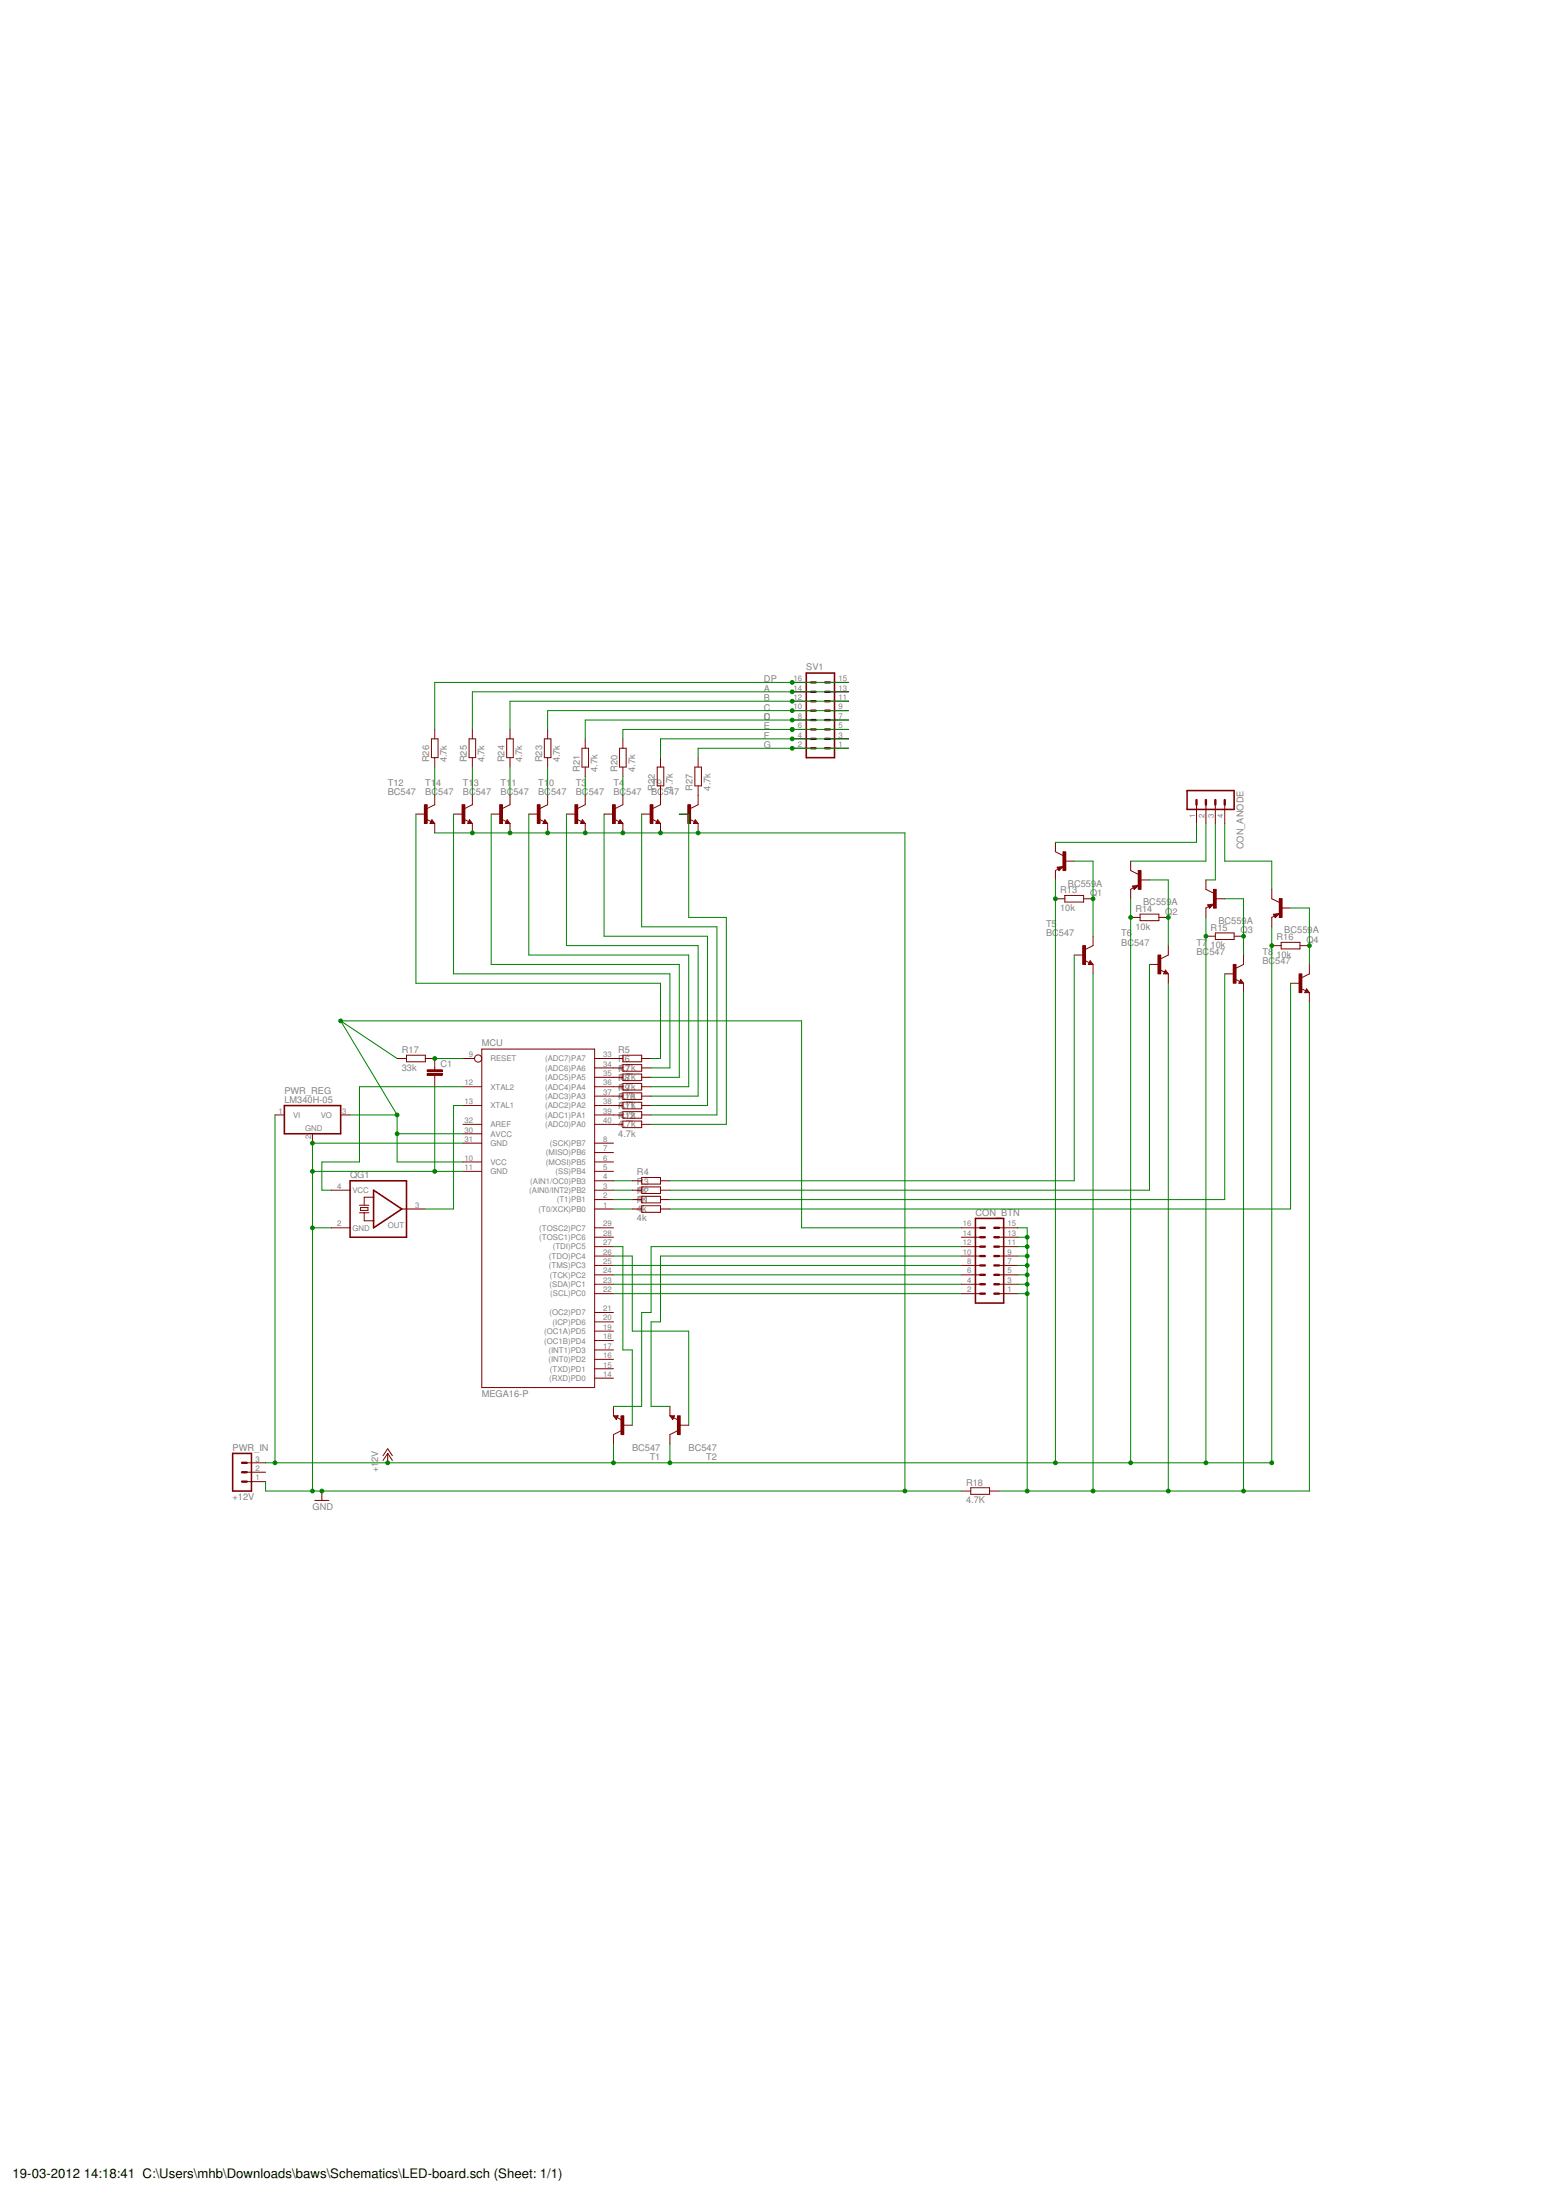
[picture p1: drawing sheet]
<svg xmlns="http://www.w3.org/2000/svg" width="420mm" height="594mm" viewBox="0 0 420 594" stroke-linecap="round" stroke-linejoin="round" font-family="sans-serif">
<g fill="none" stroke="#800000" stroke-width=".27">
<path d="M292.9 259.3l1.2 .7M294.4 259.4l.7 1h-1.2zM294.4 259.9l.1 .3h-.4l.3-.5 .5 .6h-.8M295.1 255.4l-2 1M125 285.8h3.1M125 293.5h5.1M125 298.5h5.1M130.1 283.3h30.5v91.4h-30.5zM160.6 285.8h5.1M160.6 288.4h5.1M160.6 290.9h5.1M160.6 293.5h5.1"/>
<path d="M160.6 296h5.1M160.6 298.5h5.1M74.3 301.1h2.5M84.4 306.2v2.5M92 301.1h2.5M125 303.6h5.1M125 308.7h5.1M125 313.8h5.1M125 316.3h5.1M125 306.2h5.1M160.6 301.1h5.1M160.6 303.6h5.1"/>
<path d="M160.6 308.7h5.1M160.6 311.2h5.1M160.6 313.8h5.1M160.6 316.3h5.1M160.6 318.9h5.1M160.6 321.4h5.1M160.6 323.9h5.1M160.6 326.5h5.1M160.6 331.6h5.1M160.6 334.1h5.1M160.6 336.6h5.1M160.6 339.2h5.1"/>
<path d="M160.6 341.7h5.1M160.6 344.3h5.1M160.6 346.8h5.1M160.6 349.3h5.1M160.6 359.5h5.1M160.6 357h5.1M160.6 354.4h5.1M160.6 372.2h5.1M160.6 369.6h5.1M160.6 367.1h5.1M160.6 364.5h5.1M160.6 362h5.1"/>
<path d="M103.4 393.1l1.3-1.9 1.3 1.9M104.7 392.5l1.3 1.9M104.7 392.5l-1.3 1.9M104.7 392.5v2.5M85 405.2h3.8M86.9 402.6v2.6"/>
<circle cx="129.1" cy="285.8" r=".98"/>
</g>
<path d="M76.8 298.5h15.2v7.7h-15.2z" fill="none" stroke="#800000" stroke-width=".42"/>
<path d="M292.4 255.4h.7v5h-.7z" fill-rule="evenodd" fill="#800000"/>
<path d="M290.1 257.9h2.5M292.4 255.4h.7v5h-.7zM295.1 252.8v2.6M315.5 257.9l-2.1 1M295.1 260.4v2.6M313.2 261.9l1.3 .6M314.7 262l.8 1h-1.3zM314.7 262.5l.1 .2h-.3l.2-.5 .5 .6h-.7" fill="none" stroke="#800000" stroke-width=".27"/>
<path d="M312.7 257.9h.7v5.1h-.7z" fill-rule="evenodd" fill="#800000"/>
<path d="M312.7 257.9h.7v5.1h-.7zM315.5 255.4v2.5M310.4 260.4h2.5M315.5 263v2.5M333.5 264.4l1.3 .6M335 264.5l.8 1h-1.3zM335 265l.2 .3h-.4l.2-.5 .5 .6h-.7M335.8 260.4l-2 1.1" fill="none" stroke="#800000" stroke-width=".27"/>
<path d="M333 260.4h.8v5.1h-.8z" fill-rule="evenodd" fill="#800000"/>
<path d="M335.8 257.9v2.5M330.7 263h2.5M333 260.4h.8v5.1h-.8zM335.8 265.5v2.6M351.3 267l1.3 .5M352.8 267l.8 1.1h-1.3zM352.8 267.5l.1 .3h-.3l.2-.5 .5 .6h-.7M353.6 263l-2.1 1" fill="none" stroke="#800000" stroke-width=".27"/>
<path d="M350.8 263h.7v5.1h-.7z" fill-rule="evenodd" fill="#800000"/>
<g fill="none" stroke="#800000" stroke-width=".27">
<path d="M323.1 217.3v5.1M325.6 217.3v5.1M328.2 217.3v5.1M330.7 217.3v5.1M285 230l2 1M285.5 234.2l1.5-.2-1 1.1zM285.6 234.3l.4 .6 .8-.7-1.1 .1 .3 .4 .4-.3h-.4M285.7 234.7l-.7 .4M285 242.7h2.5M287.5 241.8h5.1v1.8h-5.1zM292.6 242.7h2.5M305.3 247.7h2.5"/>
<path d="M307.8 246.8h5.1v1.8h-5.1zM312.9 247.7h2.6M325.6 252.8h2.6M328.2 251.9h5v1.8h-5zM333.2 252.8h2.6M343.4 255.4h2.5M345.9 254.5h5.1v1.7h-5.1zM351 255.4h2.6M348.5 265.5h2.5M350.8 263h.7v5.1h-.7zM353.6 260.4v2.6M353.6 268.1v2.5"/>
<path d="M107.2 285.8h2.6M109.8 284.9h5.1v1.8h-5.1zM114.9 285.8h2.5M170.7 318.9h2.6M173.3 318h5.1v1.7h-5.1zM178.4 318.9h2.5M170.7 326.5h2.6M170.7 323.9h2.6M170.7 321.4h2.6M173.3 325.6h5.1v1.8h-5.1zM173.3 320.5h5.1v1.8h-5.1zM173.3 323h5.1v1.8h-5.1z"/>
<path d="M178.4 326.5h2.5M178.4 323.9h2.5M178.4 321.4h2.5M259.6 339.2h5.1M259.6 336.6h5.1M259.6 334.1h5.1M259.6 331.6h5.1M269.7 339.2h5.1M269.7 336.6h5.1M269.7 334.1h5.1M269.7 331.6h5.1M259.6 349.3h5.1"/>
<path d="M259.6 346.8h5.1M259.6 344.3h5.1M259.6 341.7h5.1M269.7 349.3h5.1M269.7 346.8h5.1M269.7 344.3h5.1M269.7 341.7h5.1M66.6 397.6h5.1M66.6 395h5.1M66.6 400.1h5.1"/>
</g>
<path d="M320.5 213.5h12.7v5.1h-12.7zM263.4 329h7.6v22.9h-7.6zM62.8 392.5h5.1v10.1h-5.1z" fill="none" stroke="#800000" stroke-width=".42"/>
<g fill="none" stroke="#800000" stroke-width=".63">
<path d="M323.1 216v1.3M325.6 216v1.3M328.2 216v1.3M330.7 216v1.3M264.7 339.2h1.2M264.7 331.6h1.2M264.7 334.1h1.2M264.7 336.6h1.2M268.5 339.2h1.2M268.5 331.6h1.2M268.5 334.1h1.2M268.5 336.6h1.2"/>
<path d="M264.7 344.3h1.2M264.7 346.8h1.2M264.7 349.3h1.2M264.7 341.7h1.2M268.5 344.3h1.2M268.5 346.8h1.2M268.5 349.3h1.2M268.5 341.7h1.2M65.4 395h1.2M65.4 397.6h1.2M65.4 400.1h1.2"/>
</g>
<path d="M287 230h.8v5.1h-.8z" fill-rule="evenodd" fill="#800000"/>
<path d="M285 227.5v2.5M285 235.1v2.5M287 230h.8v5.1h-.8zM287.5 232.5h2.6M305.3 235.1l2 1M305.8 239.3l1.5-.2-1 1.1zM305.9 239.4l.4 .6 .8-.7-1 .1 .2 .4 .4-.3h-.4M306 239.7l-.7 .5" fill="none" stroke="#800000" stroke-width=".27"/>
<path d="M307.3 235.1h.8v5.1h-.8z" fill-rule="evenodd" fill="#800000"/>
<path d="M305.3 232.5v2.6M307.3 235.1h.8v5.1h-.8zM307.8 237.6h2.6M305.3 240.2v2.5M325.6 240.2l2.1 1M326.1 244.3l1.6-.2-1.1 1.2zM326.3 244.4l.3 .7 .8-.8-1 .1 .2 .4 .4-.2h-.4M326.3 244.8l-.7 .4" fill="none" stroke="#800000" stroke-width=".27"/>
<path d="M327.7 240.2h.7v5h-.7z" fill-rule="evenodd" fill="#800000"/>
<path d="M325.6 237.6v2.6M325.6 245.2v2.5M327.7 240.2h.7v5h-.7zM328.2 242.7h2.5M343.4 242.7l2 1M343.8 246.9l1.6-.2-1.1 1.1zM344 247l.4 .6 .8-.8-1 .2 .2 .4 .4-.3h-.4M344.1 247.4l-.7 .3" fill="none" stroke="#800000" stroke-width=".27"/>
<path d="M345.4 242.7h.8v5h-.8z" fill-rule="evenodd" fill="#800000"/>
<path d="M343.4 240.2v2.5M343.4 247.7v2.6M345.4 242.7h.8v5h-.8zM345.9 245.2h2.6M117.4 288.4v.5M117.4 290.4v.5" fill="none" stroke="#800000" stroke-width=".27"/>
<path d="M115.4 289.9h4v.5h-4z" fill-rule="evenodd" fill="#800000"/>
<path d="M115.4 289.9h4v.5h-4z" fill="none" stroke="#800000" stroke-width=".27"/>
<path d="M115.4 288.9h4v.5h-4z" fill-rule="evenodd" fill="#800000"/>
<g fill="none" stroke="#800000" stroke-width=".27">
<path d="M213.9 199.5h5.1M213.9 197h5.1M213.9 194.4h5.1M213.9 191.9h5.1M213.9 189.4h5.1M213.9 186.8h5.1M213.9 184.3h5.1M224.1 199.5h5.1M224.1 197h5.1M224.1 194.4h5.1M224.1 191.9h5.1M224.1 189.4h5.1"/>
<path d="M224.1 186.8h5.1M224.1 184.3h5.1M213.9 202.1h5.1M224.1 202.1h5.1M115.4 288.9h4v.5h-4zM117.4 285.8v2.6M117.4 290.9v2.6M89.5 331.6h5M89.5 321.4h5M97.1 327.5h2.5M97.1 325.5h2.5M97.3 326.1h2.1v.8h-2.1z"/>
<path d="M98.3 327.5v2.1h2.6M100.9 323.3h-2.6v2.2M108.5 326.5h6.4M165.7 382.3h1.2l-.5 1zM166.7 382.8l1.2 .7M166.7 382.4h-.8l.5 .7 .3-.5h-.4l.1 .2M167.7 386.4l-2 1"/>
</g>
<path d="M217.7 181.7h7.6v22.9h-7.6zM94.5 318.9h15.3v15.2h-15.3zM100.9 321.4l7.6 5.1-7.6 5.1z" fill="none" stroke="#800000" stroke-width=".42"/>
<g fill="none" stroke="#800000" stroke-width=".63">
<path d="M219 197h1.3M219 199.5h1.3M219 191.9h1.3M219 194.4h1.3M219 184.3h1.3M219 186.8h1.3M219 189.4h1.3M222.8 197h1.3M222.8 199.5h1.3M222.8 191.9h1.3M222.8 194.4h1.3M222.8 184.3h1.3"/>
<path d="M222.8 186.8h1.3M222.8 189.4h1.3M219 202.1h1.3M222.8 202.1h1.3"/>
</g>
<path d="M167.7 382.3h.7v5.1h-.7z" fill-rule="evenodd" fill="#800000"/>
<path d="M165.7 379.8v2.5M165.7 387.4v2.5M167.7 382.3h.7v5.1h-.7zM168.2 384.9h2.5M180.9 382.3h1.3l-.5 1zM181.9 382.8l1.2 .7M181.9 382.4h-.8l.6 .7 .2-.5h-.4l.2 .2M182.9 386.4l-2 1" fill="none" stroke="#800000" stroke-width=".27"/>
<path d="M182.9 382.3h.8v5.1h-.8z" fill-rule="evenodd" fill="#800000"/>
<path d="M168.2 217.3l-2 1M165.9 221.2l1.3 .7M167.4 221.4l.8 1h-1.3zM167.4 221.9l.2 .2h-.4l.2-.5 .5 .6h-.7M180.9 379.8v2.5M180.9 387.4v2.5M182.9 382.3h.8v5.1h-.8zM183.4 384.9h2.6M259.6 402.6h2.5M262.1 401.7h5.1v1.8h-5.1zM267.2 402.6h2.5" fill="none" stroke="#800000" stroke-width=".27"/>
<path d="M165.4 217.3h.8v5.1h-.8z" fill-rule="evenodd" fill="#800000"/>
<path d="M163.1 219.8h2.6M165.4 217.3h.8v5.1h-.8zM168.2 214.8v2.5M178.4 217.3l-2.1 1M168.2 222.4v2.5M176.1 221.2l1.2 .7M177.6 221.4l.8 1h-1.3zM177.6 221.9l.1 .2h-.4l.3-.5 .5 .6h-.8" fill="none" stroke="#800000" stroke-width=".27"/>
<path d="M175.6 217.3h.7v5.1h-.7z" fill-rule="evenodd" fill="#800000"/>
<path d="M173.3 219.8h2.5M175.6 217.3h.7v5.1h-.7zM178.4 214.8v2.5M188.5 217.3l-2 1M178.4 222.4v2.5M186.3 221.2l1.2 .7M187.7 221.4l.8 1h-1.3zM187.7 221.9l.2 .2h-.4l.2-.5 .6 .6h-.8" fill="none" stroke="#800000" stroke-width=".27"/>
<path d="M185.7 217.3h.8v5.1h-.8z" fill-rule="evenodd" fill="#800000"/>
<path d="M158 217.3l-2 1M183.4 219.8h2.6M185.7 217.3h.8v5.1h-.8zM188.5 214.8v2.5M155.8 221.2l1.2 .7M157.3 221.4l.7 1h-1.2zM157.3 221.9l.1 .2h-.4l.3-.5 .5 .6h-.8M188.5 222.4v2.5" fill="none" stroke="#800000" stroke-width=".27"/>
<path d="M155.2 217.3h.8v5.1h-.8z" fill-rule="evenodd" fill="#800000"/>
<path d="M147.9 217.3l-2.1 1M153 219.8h2.5M155.2 217.3h.8v5.1h-.8zM158 214.8v2.5M145.6 221.2l1.3 .7M147.1 221.4l.8 1h-1.3zM147.1 221.9l.1 .2h-.3l.2-.5 .5 .6h-.7M158 222.4v2.5" fill="none" stroke="#800000" stroke-width=".27"/>
<path d="M145.1 217.3h.7v5.1h-.7z" fill-rule="evenodd" fill="#800000"/>
<path d="M117.4 217.3l-2 1M142.8 219.8h2.5M145.1 217.3h.7v5.1h-.7zM147.9 214.8v2.5M115.2 221.2l1.2 .7M116.6 221.4l.8 1h-1.3zM116.6 221.9l.2 .2h-.4l.2-.5 .5 .6h-.7M147.9 222.4v2.5" fill="none" stroke="#800000" stroke-width=".27"/>
<path d="M114.6 217.3h.8v5.1h-.8z" fill-rule="evenodd" fill="#800000"/>
<path d="M112.3 219.8h2.6M114.6 217.3h.8v5.1h-.8zM117.4 214.8v2.5M137.7 217.3l-2 1M117.4 222.4v2.5M135.5 221.2l1.2 .7M136.9 221.4l.8 1h-1.3zM136.9 221.9l.2 .2h-.4l.2-.5 .6 .6h-.8" fill="none" stroke="#800000" stroke-width=".27"/>
<path d="M134.9 217.3h.8v5.1h-.8z" fill-rule="evenodd" fill="#800000"/>
<path d="M127.6 217.3l-2.1 1M132.6 219.8h2.6M134.9 217.3h.8v5.1h-.8zM137.7 214.8v2.5M125.3 221.2l1.3 .7M126.8 221.4l.8 1h-1.3zM126.8 221.9l.1 .2h-.4l.3-.5 .5 .6h-.8M137.7 222.4v2.5" fill="none" stroke="#800000" stroke-width=".27"/>
<path d="M124.8 217.3h.7v5.1h-.7z" fill-rule="evenodd" fill="#800000"/>
<g fill="none" stroke="#800000" stroke-width=".27">
<path d="M116.5 199.5h1.8v5.1h-1.8zM117.4 197v2.5M126.7 199.5h1.7v5.1h-1.7zM127.6 197v2.5M136.8 199.5h1.8v5.1h-1.8zM137.7 197v2.5M147 199.5h1.8v5.1h-1.8zM147.9 197v2.5M158 199.5v2.6M168.2 199.5v2.6M117.4 204.6v2.5M122.5 219.8h2.5"/>
<path d="M124.8 217.3h.7v5.1h-.7zM127.6 204.6v2.5M127.6 214.8v2.5M137.7 204.6v2.5M147.9 204.6v2.5M157.1 202.1h1.8v5h-1.8zM158 207.1v2.6M167.3 202.1h1.8v5h-1.8zM168.2 207.1v2.6M177.5 207.1h1.7v5.1h-1.7zM178.4 204.6v2.5M178.4 212.2v2.6"/>
<path d="M187.6 207.1h1.8v5.1h-1.8zM188.5 204.6v2.5M188.5 212.2v2.6M127.6 222.4v2.5M165.7 285.8h2.5M165.7 288.4h2.5M165.7 290.9h2.5M165.7 293.5h2.5M165.7 296h2.5M165.7 298.5h2.5M168.2 284.9h5.1v1.8h-5.1zM168.2 287.5h5.1v1.8h-5.1z"/>
<path d="M168.2 290h5.1v1.8h-5.1zM168.2 292.6h5.1v1.7h-5.1zM168.2 295.1h5.1v1.8h-5.1zM168.2 297.6h5.1v1.8h-5.1zM173.3 285.8h2.5M173.3 288.4h2.5M173.3 290.9h2.5M173.3 293.5h2.5M173.3 296h2.5M173.3 298.5h2.5M165.7 301.1h2.5M165.7 303.6h2.5"/>
<path d="M168.2 300.2h5.1v1.8h-5.1zM168.2 302.7h5.1v1.8h-5.1zM173.3 301.1h2.5M173.3 303.6h2.5"/>
</g>
<path d="M213.9 184.3h15.3" fill="none" stroke="#008000" stroke-width=".27"/>
<circle cx="213.9" cy="184.3" r=".51" fill="#008000"/>
<g fill="none" stroke="#008000" stroke-width=".27">
<path d="M213.9 184.3h-96.5v12.7M213.9 189.4h15.3"/>
<circle cx="213.9" cy="184.3" r=".51"/>
</g>
<circle cx="213.9" cy="189.4" r=".51" fill="#008000"/>
<g fill="none" stroke="#008000" stroke-width=".27">
<path d="M213.9 189.4h-76.2v7.6M213.9 186.8h15.3"/>
<circle cx="213.9" cy="189.4" r=".51"/>
</g>
<circle cx="213.9" cy="186.8" r=".51" fill="#008000"/>
<g fill="none" stroke="#008000" stroke-width=".27">
<path d="M213.9 186.8h-86.3v10.2M213.9 191.9h15.3"/>
<circle cx="213.9" cy="186.8" r=".51"/>
</g>
<circle cx="213.9" cy="191.9" r=".51" fill="#008000"/>
<g fill="none" stroke="#008000" stroke-width=".27">
<path d="M213.9 191.9h-66v5.1M213.9 194.4h15.3"/>
<circle cx="213.9" cy="191.9" r=".51"/>
</g>
<circle cx="213.9" cy="194.4" r=".51" fill="#008000"/>
<g fill="none" stroke="#008000" stroke-width=".27">
<path d="M213.9 194.4h-55.9v5.1M213.9 197h15.3"/>
<circle cx="213.9" cy="194.4" r=".51"/>
</g>
<circle cx="213.9" cy="197" r=".51" fill="#008000"/>
<circle cx="213.9" cy="197" r=".51" fill="none" stroke="#008000" stroke-width=".27"/>
<circle cx="213.9" cy="197" r=".51" fill="#008000"/>
<g fill="none" stroke="#008000" stroke-width=".27">
<path d="M213.9 197h-45.7v2.5M213.9 199.5h15.3"/>
<circle cx="213.9" cy="197" r=".51"/>
</g>
<circle cx="213.9" cy="199.5" r=".51" fill="#008000"/>
<g fill="none" stroke="#008000" stroke-width=".27">
<path d="M213.9 199.5h-35.5v5.1M188.5 202.1h40.7"/>
<circle cx="213.9" cy="199.5" r=".51"/>
</g>
<circle cx="213.9" cy="202.1" r=".51" fill="#008000"/>
<g fill="none" stroke="#008000" stroke-width=".27">
<path d="M188.5 202.1v2.5M84.4 308.7h40.6"/>
<circle cx="213.9" cy="202.1" r=".51"/>
</g>
<circle cx="84.4" cy="308.7" r=".51" fill="#008000"/>
<g fill="none" stroke="#008000" stroke-width=".27">
<path d="M71.7 400.1v2.5M86.9 402.6h157.4"/>
<circle cx="84.4" cy="308.7" r=".51"/>
</g>
<circle cx="86.9" cy="402.6" r=".51" fill="#008000"/>
<g fill="none" stroke="#008000" stroke-width=".27">
<path d="M71.7 402.6h15.2M244.3 402.6h15.3"/>
<circle cx="86.9" cy="402.6" r=".51"/>
</g>
<circle cx="84.4" cy="402.6" r=".51" fill="#008000"/>
<g fill="none" stroke="#008000" stroke-width=".27">
<path d="M89.5 331.6h-5.1v71"/>
<circle cx="84.4" cy="402.6" r=".51"/>
</g>
<circle cx="84.4" cy="331.6" r=".51" fill="#008000"/>
<g fill="none" stroke="#008000" stroke-width=".27">
<path d="M84.4 308.7v22.9"/>
<circle cx="84.4" cy="331.6" r=".51"/>
</g>
<circle cx="84.4" cy="316.3" r=".51" fill="#008000"/>
<g fill="none" stroke="#008000" stroke-width=".27">
<path d="M84.4 316.3h40.6"/>
<circle cx="84.4" cy="316.3" r=".51"/>
</g>
<circle cx="117.4" cy="316.3" r=".51" fill="#008000"/>
<g fill="none" stroke="#008000" stroke-width=".27">
<path d="M244.3 224.9v177.7M117.4 293.5v22.8"/>
<circle cx="117.4" cy="316.3" r=".51"/>
</g>
<circle cx="244.3" cy="402.6" r=".51" fill="#008000"/>
<g fill="none" stroke="#008000" stroke-width=".27">
<path d="M188.5 224.9h55.8"/>
<circle cx="244.3" cy="402.6" r=".51"/>
</g>
<circle cx="188.5" cy="224.9" r=".51" fill="#008000"/>
<g fill="none" stroke="#008000" stroke-width=".27">
<path d="M178.4 224.9h10.1"/>
<circle cx="188.5" cy="224.9" r=".51"/>
</g>
<circle cx="178.3" cy="224.9" r=".51" fill="#008000"/>
<g fill="none" stroke="#008000" stroke-width=".27">
<path d="M168.2 224.9h10.2"/>
<circle cx="178.3" cy="224.9" r=".51"/>
</g>
<circle cx="168.2" cy="224.9" r=".51" fill="#008000"/>
<g fill="none" stroke="#008000" stroke-width=".27">
<path d="M158 224.9h10.2"/>
<circle cx="168.2" cy="224.9" r=".51"/>
</g>
<circle cx="158" cy="224.9" r=".51" fill="#008000"/>
<g fill="none" stroke="#008000" stroke-width=".27">
<path d="M147.9 224.9h10.1"/>
<circle cx="158" cy="224.9" r=".51"/>
</g>
<circle cx="147.9" cy="224.9" r=".51" fill="#008000"/>
<g fill="none" stroke="#008000" stroke-width=".27">
<path d="M137.7 224.9h10.2"/>
<circle cx="147.9" cy="224.9" r=".51"/>
</g>
<circle cx="137.7" cy="224.9" r=".51" fill="#008000"/>
<g fill="none" stroke="#008000" stroke-width=".27">
<path d="M127.6 224.9h10.1"/>
<circle cx="137.7" cy="224.9" r=".51"/>
</g>
<circle cx="127.5" cy="224.9" r=".51" fill="#008000"/>
<g fill="none" stroke="#008000" stroke-width=".27">
<path d="M117.4 224.9h10.2M285 237.6v157.4M305.3 242.7v152.3M325.6 247.7v147.3M343.4 255.4v139.6h-238.7"/>
<circle cx="127.5" cy="224.9" r=".51"/>
</g>
<circle cx="285" cy="395" r=".51" fill="#008000"/>
<circle cx="285" cy="395" r=".51" fill="none" stroke="#008000" stroke-width=".27"/>
<circle cx="305.3" cy="395" r=".51" fill="#008000"/>
<circle cx="305.3" cy="395" r=".51" fill="none" stroke="#008000" stroke-width=".27"/>
<circle cx="325.6" cy="395" r=".51" fill="#008000"/>
<circle cx="325.6" cy="395" r=".51" fill="none" stroke="#008000" stroke-width=".27"/>
<circle cx="343.4" cy="395" r=".51" fill="#008000"/>
<circle cx="343.4" cy="395" r=".51" fill="none" stroke="#008000" stroke-width=".27"/>
<circle cx="285" cy="242.7" r=".51" fill="#008000"/>
<circle cx="285" cy="242.7" r=".51" fill="none" stroke="#008000" stroke-width=".27"/>
<circle cx="305.3" cy="247.7" r=".51" fill="#008000"/>
<circle cx="305.3" cy="247.7" r=".51" fill="none" stroke="#008000" stroke-width=".27"/>
<circle cx="325.6" cy="252.8" r=".51" fill="#008000"/>
<g fill="none" stroke="#008000" stroke-width=".27">
<path d="M74.3 301.1v93.9h30.4"/>
<circle cx="325.6" cy="252.8" r=".51"/>
</g>
<circle cx="104.7" cy="395" r=".51" fill="#008000"/>
<g fill="none" stroke="#008000" stroke-width=".27">
<path d="M71.7 395h2.6"/>
<circle cx="104.7" cy="395" r=".51"/>
</g>
<circle cx="74.2" cy="395" r=".51" fill="#008000"/>
<g fill="none" stroke="#008000" stroke-width=".27">
<path d="M343.4 250.3v5.1"/>
<circle cx="74.2" cy="395" r=".51"/>
</g>
<circle cx="343.4" cy="255.4" r=".51" fill="#008000"/>
<g fill="none" stroke="#008000" stroke-width=".27">
<path d="M165.7 389.9v5.1M180.9 389.9v5.1"/>
<circle cx="343.4" cy="255.4" r=".51"/>
</g>
<circle cx="165.6" cy="395" r=".51" fill="#008000"/>
<circle cx="165.6" cy="395" r=".51" fill="none" stroke="#008000" stroke-width=".27"/>
<circle cx="180.9" cy="395" r=".51" fill="#008000"/>
<g fill="none" stroke="#008000" stroke-width=".27">
<path d="M290.1 232.5h5v20.3M325.6 222.4v10.1h-20.3M328.2 222.4v15.2h-2.6M330.7 222.4v10.1h12.7v7.7"/>
<circle cx="180.9" cy="395" r=".51"/>
</g>
<circle cx="295.1" cy="242.7" r=".51" fill="#008000"/>
<g fill="none" stroke="#008000" stroke-width=".27">
<path d="M310.4 237.6h5.1v17.8"/>
<circle cx="295.1" cy="242.7" r=".51"/>
</g>
<circle cx="315.5" cy="247.7" r=".51" fill="#008000"/>
<g fill="none" stroke="#008000" stroke-width=".27">
<path d="M330.7 242.7h5.1v15.2"/>
<circle cx="315.5" cy="247.7" r=".51"/>
</g>
<circle cx="335.8" cy="252.8" r=".51" fill="#008000"/>
<g fill="none" stroke="#008000" stroke-width=".27">
<path d="M348.5 245.2h5.1v15.2"/>
<circle cx="335.8" cy="252.8" r=".51"/>
</g>
<circle cx="353.6" cy="255.4" r=".51" fill="#008000"/>
<g fill="none" stroke="#008000" stroke-width=".27">
<path d="M112.3 219.8v45.7h66.1v20.3h-2.6M132.6 219.8v40.6h50.8v30.5h-7.6M173.3 219.8v30.5h20.3v50.8h-17.8M290.1 257.9v61h-109.2M310.4 260.4v61h-129.5M330.7 263v60.9h-149.8M348.5 265.5v61h-167.6M117.4 285.8h7.6M165.7 318.9h5M165.7 326.5h5M165.7 323.9h5M165.7 321.4h5"/>
<circle cx="353.6" cy="255.4" r=".51"/>
</g>
<circle cx="117.4" cy="285.8" r=".51" fill="#008000"/>
<g fill="none" stroke="#008000" stroke-width=".27">
<path d="M125 306.2h-17.8v7.6h17.8"/>
<circle cx="117.4" cy="285.8" r=".51"/>
</g>
<circle cx="107.2" cy="306.2" r=".51" fill="#008000"/>
<g fill="none" stroke="#008000" stroke-width=".27">
<path d="M94.5 301.1h12.7v5.1"/>
<circle cx="107.2" cy="306.2" r=".51"/>
</g>
<circle cx="107.2" cy="301.1" r=".51" fill="#008000"/>
<g fill="none" stroke="#008000" stroke-width=".27">
<path d="M92 275.7l15.2 10.1"/>
<circle cx="107.2" cy="301.1" r=".51"/>
</g>
<circle cx="92" cy="275.7" r=".51" fill="#008000"/>
<g fill="none" stroke="#008000" stroke-width=".27">
<path d="M323.1 222.4v5.1h-38.1M295.1 263v139.6M315.5 265.5v137.1M335.8 268.1v134.5M353.6 270.6v132h-83.9M125 298.5h-2.5v28h-7.6M125 293.5h-27.9v20.3h-10.2v7.6h2.6M107.2 301.1l-15.2-25.4h124.5v55.9h43.1M165.7 339.2h5v20.3h15.3v25.4M165.7 336.6h2.5v27.9h2.5v20.4M259.6 339.2h-81.2v17.8h-2.6v22.8h5.1M259.6 336.6h-83.8v17.8h-2.5v25.4h-7.6"/>
<path d="M165.7 341.7h93.9M165.7 344.3h93.9M165.7 346.8h93.9M165.7 349.3h93.9"/>
<circle cx="92" cy="275.7" r=".51"/>
</g>
<circle cx="295.1" cy="402.6" r=".51" fill="#008000"/>
<circle cx="295.1" cy="402.6" r=".51" fill="none" stroke="#008000" stroke-width=".27"/>
<circle cx="315.5" cy="402.6" r=".51" fill="#008000"/>
<circle cx="315.5" cy="402.6" r=".51" fill="none" stroke="#008000" stroke-width=".27"/>
<circle cx="335.8" cy="402.6" r=".51" fill="#008000"/>
<g fill="none" stroke="#008000" stroke-width=".27">
<path d="M274.8 341.7h2.6v2.6"/>
<circle cx="335.8" cy="402.6" r=".51"/>
</g>
<circle cx="277.4" cy="402.6" r=".51" fill="#008000"/>
<g fill="none" stroke="#008000" stroke-width=".27">
<path d="M274.8 344.3h2.6v58.3M274.8 346.8h2.6M274.8 349.3h2.6"/>
<circle cx="277.4" cy="402.6" r=".51"/>
</g>
<circle cx="277.4" cy="344.3" r=".51" fill="#008000"/>
<circle cx="277.4" cy="344.3" r=".51" fill="none" stroke="#008000" stroke-width=".27"/>
<circle cx="277.4" cy="346.8" r=".51" fill="#008000"/>
<circle cx="277.4" cy="346.8" r=".51" fill="none" stroke="#008000" stroke-width=".27"/>
<circle cx="277.4" cy="349.3" r=".51" fill="#008000"/>
<g fill="none" stroke="#008000" stroke-width=".27">
<path d="M274.8 336.6h2.6v2.6"/>
<circle cx="277.4" cy="349.3" r=".51"/>
</g>
<circle cx="277.4" cy="341.7" r=".51" fill="#008000"/>
<g fill="none" stroke="#008000" stroke-width=".27">
<path d="M274.8 339.2h2.6v2.5"/>
<circle cx="277.4" cy="341.7" r=".51"/>
</g>
<circle cx="277.4" cy="339.2" r=".51" fill="#008000"/>
<g fill="none" stroke="#008000" stroke-width=".27">
<path d="M274.8 331.6h2.6v5M274.8 334.1h2.6"/>
<circle cx="277.4" cy="339.2" r=".51"/>
</g>
<circle cx="277.4" cy="334.1" r=".51" fill="#008000"/>
<circle cx="277.4" cy="334.1" r=".51" fill="none" stroke="#008000" stroke-width=".27"/>
<circle cx="277.4" cy="336.6" r=".51" fill="#008000"/>
<g fill="none" stroke="#008000" stroke-width=".27">
<path d="M117.4 207.1v7.7M122.5 219.8v43.2h58.4v25.4h-5.1M127.6 207.1v7.7M137.7 207.1v7.7M142.8 219.8v38.1h43.2v35.6h-10.2M147.9 207.1v7.7M153 219.8v35.6h35.5v40.6h-12.7M158 209.7v5.1M163.1 219.8v33h28v45.7h-15.3M168.2 209.7v5.1M183.4 219.8h2.6v27.9h10.1v55.9h-20.3"/>
<circle cx="277.4" cy="336.6" r=".51"/>
</g>
<text font-size="3.6" x="3.4" y="588.1">19-03-2012 14:18:41 C:\Users\mhb\Downloads\baws\Schematics\LED-board.sch (Sheet: 1/1)</text>
<g font-size="2.5" fill="#808080">
<text x="206.3" y="184.3">DP</text>
<text x="217.7" y="181">SV1</text>
<text x="206.3" y="189.4">B</text>
<text x="206.3" y="186.8">A</text>
<text x="206.3" y="191.9">C</text>
<text x="206.3" y="194.4">C</text>
<text x="206.3" y="194.4">D</text>
<text x="206.3" y="197">E</text>
<text x="206.3" y="199.5">F</text>
<text x="206.3" y="202.1">G</text>
<text x="115.9" y="205.9" transform="rotate(-90 115.9 205.9)">R26</text>
<text x="120.7" y="205.9" transform="rotate(-90 120.7 205.9)">4.7k</text>
<text x="126.1" y="205.9" transform="rotate(-90 126.1 205.9)">R25</text>
<text x="130.9" y="205.9" transform="rotate(-90 130.9 205.9)">4.7k</text>
<text x="136.2" y="205.9" transform="rotate(-90 136.2 205.9)">R24</text>
<text x="141" y="205.9" transform="rotate(-90 141 205.9)">4.7k</text>
<text x="146.4" y="205.9" transform="rotate(-90 146.4 205.9)">R23</text>
<text x="151.2" y="205.9" transform="rotate(-90 151.2 205.9)">4.7k</text>
<text x="156.5" y="208.4" transform="rotate(-90 156.5 208.4)">R21</text>
<text x="161.3" y="208.4" transform="rotate(-90 161.3 208.4)">4.7k</text>
<text x="166.7" y="208.4" transform="rotate(-90 166.7 208.4)">R20</text>
<text x="171.5" y="208.4" transform="rotate(-90 171.5 208.4)">4.7k</text>
<text x="104.7" y="214.8">BC547</text>
<text x="104.7" y="212.2">T12</text>
<text x="114.9" y="214.8">BC547</text>
<text x="114.9" y="212.2">T14</text>
<text x="125" y="214.8">BC547</text>
<text x="125" y="212.2">T13</text>
<text x="135.2" y="214.8">BC547</text>
<text x="135.2" y="212.2">T11</text>
<text x="145.3" y="214.8">BC547</text>
<text x="145.3" y="212.2">T10</text>
<text x="155.5" y="214.8">BC547</text>
<text x="155.5" y="212.2">T3</text>
<text x="165.7" y="214.8">BC547</text>
<text x="165.7" y="212.2">T4</text>
<text x="175.8" y="214.8">BC547</text>
<text x="175.8" y="212.2">T9</text>
<text x="176.8" y="213.5" transform="rotate(-90 176.8 213.5)">R22</text>
<text x="181.7" y="213.5" transform="rotate(-90 181.7 213.5)">4.7k</text>
<text x="187" y="213.5" transform="rotate(-90 187 213.5)">R27</text>
<text x="191.8" y="213.5" transform="rotate(-90 191.8 213.5)">4.7k</text>
<text x="335.8" y="229.4" transform="rotate(-90 335.8 229.4)">CON_ANODE</text>
<text x="288.4" y="239.4">BC559A</text>
<text x="286.3" y="246">10k</text>
<text x="286.3" y="241.2">R13</text>
<text x="294.3" y="241.9">Q1</text>
<text x="308.7" y="244.5">BC559A</text>
<text x="282.4" y="250.3">T5</text>
<text x="306.6" y="251">10k</text>
<text x="306.6" y="246.3">R14</text>
<text x="314.7" y="247">Q2</text>
<text x="326.9" y="251.3">R15</text>
<text x="329" y="249.5">BC559A</text>
<text x="282.4" y="252.8">BC547</text>
<text x="302.8" y="255.4">BC547</text>
<text x="302.8" y="252.8">T6</text>
<text x="323.1" y="257.9">BC547</text>
<text x="323.1" y="255.4">T7</text>
<text x="326.9" y="256.1">10k</text>
<text x="335" y="252.1">Q3</text>
<text x="340.9" y="257.9">T8</text>
<text x="344.7" y="253.9">R16</text>
<text x="346.8" y="252.1">BC559A</text>
<text x="352.8" y="254.6">Q4</text>
<text x="340.9" y="260.4">BC547</text>
<text x="344.7" y="258.7">10k</text>
<text x="108.5" y="284.4">R17</text>
<text x="118.9" y="288">C1</text>
<text x="130.1" y="282.5">MCU</text>
<text x="166.9" y="284.4">R5</text>
<text x="166.9" y="286.9">R6</text>
<text x="108.5" y="289.1">33k</text>
<text x="166.9" y="289.1">4.7k</text>
<text x="166.9" y="291.7">4.7k</text>
<text x="166.9" y="289.4">R7</text>
<text x="166.9" y="292">R8</text>
<text x="76.8" y="297.9">LM340H-05</text>
<text x="76.8" y="295.4">PWR_REG</text>
<text x="166.9" y="294.2">4.7k</text>
<text x="166.9" y="296.8">4.7k</text>
<text x="166.9" y="299.3">4.7k</text>
<text x="166.9" y="294.5">R9</text>
<text x="166.9" y="297.1">R10</text>
<text x="166.9" y="299.6">R11</text>
<text x="166.9" y="301.8">4.7k</text>
<text x="166.9" y="304.4">4.7k</text>
<text x="166.9" y="302.1">R12</text>
<text x="166.9" y="306.9">4.7k</text>
<text x="172" y="317.3">R4</text>
<text x="94.5" y="318.2">QG1</text>
<text x="172" y="322.2">4k</text>
<text x="172" y="322.4">R2</text>
<text x="172" y="319.9">R3</text>
<text x="172" y="329.8">4k</text>
<text x="172" y="327.2">4k</text>
<text x="172" y="324.7">4k</text>
<text x="172" y="325">R1</text>
<text x="263.4" y="328.3">CON_BTN</text>
<text x="130.1" y="377.2">MEGA16-P</text>
<text x="62.8" y="391.7">PWR_IN</text>
<text x="170.7" y="391.7">BC547</text>
<text x="175.4" y="394.3">T1</text>
<text x="185.9" y="391.7">BC547</text>
<text x="190.7" y="394.3">T2</text>
<text x="102.2" y="397.6" transform="rotate(-90 102.2 397.6)">+12V</text>
<text x="260.9" y="401.2">R18</text>
<text x="62.8" y="405.2">+12V</text>
<text x="84.4" y="407.7">GND</text>
<text x="260.9" y="405.9">4.7K</text>
</g>
<g font-size="2.1" fill="#808080">
<text x="214.2" y="183.9">16</text>
<text x="226.4" y="183.9">15</text>
<text x="214.2" y="191.6">10</text>
<text x="214.2" y="189">12</text>
<text x="214.2" y="186.5">14</text>
<text x="226.4" y="191.6">9</text>
<text x="226.4" y="189">11</text>
<text x="226.4" y="186.5">13</text>
<text x="215.4" y="196.6">6</text>
<text x="215.4" y="194.1">8</text>
<text x="226.4" y="196.6">5</text>
<text x="226.4" y="194.1">7</text>
<text x="215.4" y="201.7">2</text>
<text x="215.4" y="199.2">4</text>
<text x="226.4" y="201.7">1</text>
<text x="226.4" y="199.2">3</text>
<text x="322.7" y="220.8" transform="rotate(-90 322.7 220.8)">1</text>
<text x="325.2" y="220.8" transform="rotate(-90 325.2 220.8)">2</text>
<text x="327.8" y="220.8" transform="rotate(-90 327.8 220.8)">3</text>
<text x="330.3" y="220.8" transform="rotate(-90 330.3 220.8)">4</text>
<text x="126.6" y="285.5">9</text>
<text x="132.4" y="286.6">RESET</text>
<text x="147.2" y="286.6">(ADC7)PA7</text>
<text x="162.9" y="285.5">33</text>
<text x="125.4" y="293.1">12</text>
<text x="147.2" y="289.1">(ADC6)PA6</text>
<text x="147.2" y="291.7">(ADC5)PA5</text>
<text x="162.9" y="288">34</text>
<text x="162.9" y="290.6">35</text>
<text x="162.9" y="293.1">36</text>
<text x="125.4" y="298.2">13</text>
<text x="132.4" y="299.3">XTAL1</text>
<text x="132.4" y="294.2">XTAL2</text>
<text x="147.2" y="294.2">(ADC4)PA4</text>
<text x="147.2" y="296.8">(ADC3)PA3</text>
<text x="147.2" y="299.3">(ADC2)PA2</text>
<text x="162.9" y="295.7">37</text>
<text x="162.9" y="298.2">38</text>
<text x="75.2" y="300.7">1</text>
<text x="79.1" y="301.8">VI</text>
<text x="82.4" y="305.4">GND</text>
<text x="86.6" y="301.8">VO</text>
<text x="92.4" y="300.7">3</text>
<text x="125.4" y="305.8">30</text>
<text x="125.4" y="303.3">32</text>
<text x="132.4" y="304.4">AREF</text>
<text x="147.2" y="301.8">(ADC1)PA1</text>
<text x="147.2" y="304.4">(ADC0)PA0</text>
<text x="162.9" y="300.7">39</text>
<text x="162.9" y="303.3">40</text>
<text x="84" y="307.7" transform="rotate(-90 84 307.7)">2</text>
<text x="125.4" y="308.4">31</text>
<text x="132.4" y="309.5">GND</text>
<text x="132.4" y="306.9">AVCC</text>
<text x="147.4" y="312">(MISO)PB6</text>
<text x="148.5" y="309.5">(SCK)PB7</text>
<text x="162.9" y="308.4">8</text>
<text x="162.9" y="310.9">7</text>
<text x="125.4" y="313.4">10</text>
<text x="125.4" y="316">11</text>
<text x="132.4" y="314.5">VCC</text>
<text x="132.4" y="317.1">GND</text>
<text x="147.4" y="314.5">(MOSI)PB5</text>
<text x="150" y="317.1">(SS)PB4</text>
<text x="162.9" y="313.4">6</text>
<text x="162.9" y="316">5</text>
<text x="91" y="321">4</text>
<text x="95.2" y="322.2">VCC</text>
<text x="142.9" y="322.2">(AIN0/INT2)PB2</text>
<text x="143.2" y="319.6">(AIN1/OC0)PB3</text>
<text x="162.9" y="318.5">4</text>
<text x="162.9" y="321">3</text>
<text x="162.9" y="323.6">2</text>
<text x="112.1" y="326.1">3</text>
<text x="145.4" y="327.2">(T0/XCK)PB0</text>
<text x="150.3" y="324.7">(T1)PB1</text>
<text x="162.9" y="326.1">1</text>
<text x="91" y="331.2">2</text>
<text x="95.2" y="332.3">GND</text>
<text x="104.7" y="331.6">OUT</text>
<text x="145.6" y="332.3">(TOSC2)PC7</text>
<text x="145.6" y="334.9">(TOSC1)PC6</text>
<text x="162.9" y="331.2">29</text>
<text x="162.9" y="333.7">28</text>
<text x="260" y="333.7">14</text>
<text x="260" y="331.2">16</text>
<text x="272.1" y="333.7">13</text>
<text x="272.1" y="331.2">15</text>
<text x="148.2" y="339.9">(TDO)PC4</text>
<text x="149.3" y="337.4">(TDI)PC5</text>
<text x="162.9" y="336.3">27</text>
<text x="162.9" y="338.8">26</text>
<text x="162.9" y="341.3">25</text>
<text x="260" y="338.8">10</text>
<text x="260" y="336.3">12</text>
<text x="261.2" y="341.3">8</text>
<text x="272.1" y="341.3">7</text>
<text x="272.1" y="338.8">9</text>
<text x="272.1" y="336.3">11</text>
<text x="148.2" y="342.5">(TMS)PC3</text>
<text x="148.4" y="347.6">(SDA)PC1</text>
<text x="148.5" y="345">(TCK)PC2</text>
<text x="162.9" y="343.9">24</text>
<text x="162.9" y="346.4">23</text>
<text x="261.2" y="346.4">4</text>
<text x="261.2" y="343.9">6</text>
<text x="272.1" y="346.4">3</text>
<text x="272.1" y="343.9">5</text>
<text x="148.6" y="350.1">(SCL)PC0</text>
<text x="162.9" y="349">22</text>
<text x="261.2" y="349">2</text>
<text x="272.1" y="349">1</text>
<text x="148.3" y="355.2">(OC2)PD7</text>
<text x="149.2" y="357.7">(ICP)PD6</text>
<text x="162.9" y="359.1">19</text>
<text x="162.9" y="356.6">20</text>
<text x="162.9" y="354">21</text>
<text x="146.9" y="362.8">(OC1B)PD4</text>
<text x="146.9" y="360.3">(OC1A)PD5</text>
<text x="148.1" y="365.3">(INT1)PD3</text>
<text x="162.9" y="364.2">17</text>
<text x="162.9" y="361.7">18</text>
<text x="148.1" y="367.8">(INT0)PD2</text>
<text x="148.5" y="370.4">(TXD)PD1</text>
<text x="162.9" y="371.8">14</text>
<text x="162.9" y="369.3">15</text>
<text x="162.9" y="366.7">16</text>
<text x="148.3" y="372.9">(RXD)PD0</text>
<text x="69" y="394.7">3</text>
<text x="69" y="399.8">1</text>
<text x="69" y="397.2">2</text>
</g>
</svg>
